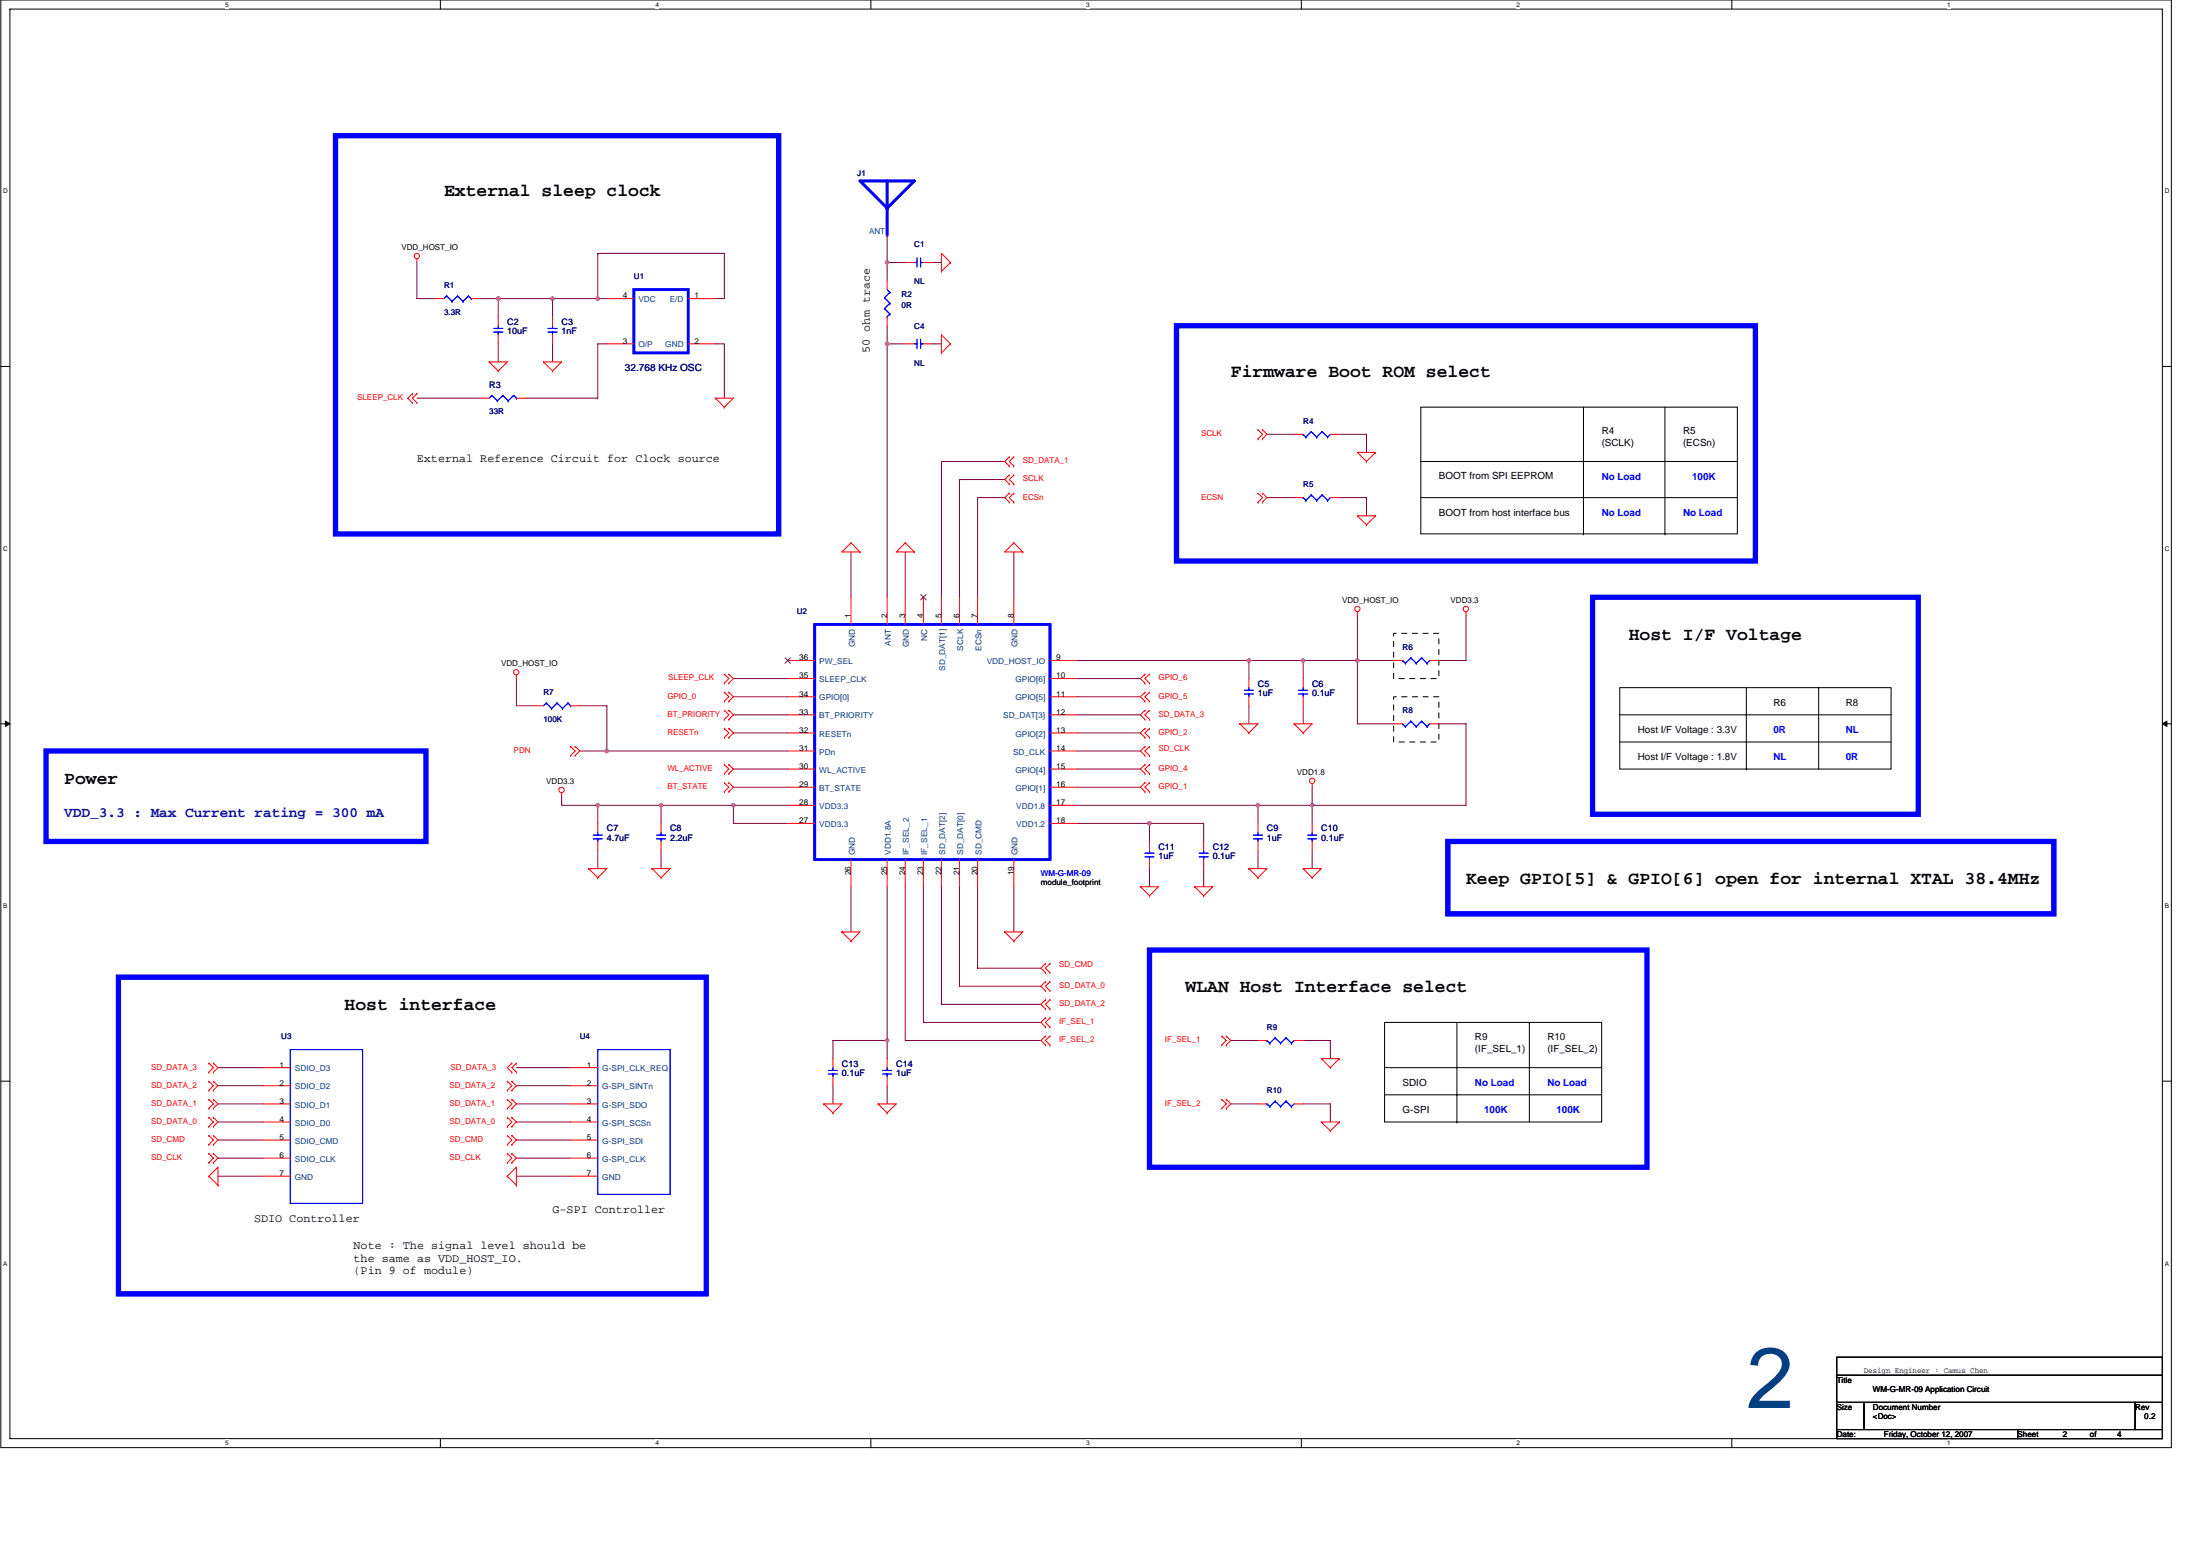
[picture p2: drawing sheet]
<svg xmlns="http://www.w3.org/2000/svg" width="420mm" height="297mm" viewBox="0 0 420 297" stroke-linecap="round" stroke-linejoin="round" font-family="sans-serif">
<path d="M.2 0h414.5v276.4h-414.5zM1.9 1.7h411.1v272.9h-411.1z" fill="none" stroke="#000" stroke-width=".19"/>
<g fill="#fff">
<path d="M43 .2h.7v1.4h-.7z"/>
<path d="M43 274.8h.7v1.4h-.7z"/>
</g>
<path d="M84.1 0v1.7M84.1 274.6v1.8" fill="none" stroke="#000" stroke-width=".19"/>
<g fill="#fff">
<path d="M125.2 .2h.7v1.4h-.7z"/>
<path d="M125.2 274.8h.7v1.4h-.7z"/>
</g>
<path d="M166.3 0v1.7M166.3 274.6v1.8" fill="none" stroke="#000" stroke-width=".19"/>
<g fill="#fff">
<path d="M207.4 .2h.7v1.4h-.7z"/>
<path d="M207.4 274.8h.7v1.4h-.7z"/>
</g>
<path d="M248.5 0v1.7M248.5 274.6v1.8" fill="none" stroke="#000" stroke-width=".19"/>
<g fill="#fff">
<path d="M289.6 .2h.7v1.4h-.7z"/>
<path d="M289.6 274.8h.7v1.4h-.7z"/>
</g>
<path d="M330.7 0v1.7M330.7 274.6v1.8" fill="none" stroke="#000" stroke-width=".19"/>
<g fill="#fff">
<path d="M371.8 .2h.7v1.4h-.7z"/>
<path d="M371.8 274.8h.7v1.4h-.7z"/>
<path d="M.6 35.8h.8v1.4h-.8z"/>
<path d="M413.4 35.8h.9v1.4h-.9z"/>
<path d="M.6 104.1h.8v1.3h-.8z"/>
<path d="M413.4 104.1h.9v1.3h-.9z"/>
</g>
<path d="M.2 70h1.7M413 70h1.7" fill="none" stroke="#000" stroke-width=".19"/>
<g fill="#fff">
<path d="M.6 172.3h.8v1.4h-.8z"/>
<path d="M413.4 172.3h.8v1.4h-.8z"/>
</g>
<path d="M.2 138.2h1.7M413 138.2h1.7" fill="none" stroke="#000" stroke-width=".19"/>
<path d="M1 137.7l.9 .5-.9 .5zM413 138.2l.8-.5v1z" fill="#000" stroke="#000" stroke-width=".19"/>
<g fill="#fff">
<path d="M.6 240.5h.8v1.4h-.8z"/>
<path d="M413.4 240.5h.8v1.4h-.8z"/>
</g>
<g fill="none" stroke="#000" stroke-width=".19">
<path d="M271.3 77.7h60.5v24.2h-60.5zM302.4 77.7v24.2M318 77.7v24.2M271.3 88.1h60.5M271.3 95h60.5M302.4 101.9h.1M318 101.9h.1M309.3 131.3h51.9v15.5h-51.9zM309.3 136.5h51.9M333.5 131.3v15.5M347.3 131.3h.1M347.3 131.3v15.5"/>
<path d="M309.3 141.6h51.9M333.5 146.8h.1M264.4 195.2h41.5v19h-41.5zM278.2 195.2v19M292.1 195.2h.1M292.1 195.2v19M.2 206.4h1.7M264.4 203.8h41.5M264.4 209h41.5M278.2 214.2h.1M413 206.4h1.7M350.8 259.1h62.2v3.5h-62.2z"/>
<path d="M350.8 267.7h5.2v5.2h-5.2zM350.8 272.9h34.5v1.7h-34.5zM350.8 262.6h62.2v5.1h-62.2zM356 267.7h51.8v5.2h-51.8zM385.3 272.9h27.7v1.7h-27.7zM407.8 267.7h5.2v5.2h-5.2z"/>
</g>
<g fill="none" stroke="#800040" stroke-width=".19">
<path d="M79.6 50.1v6.9h3.5M91.7 57h3.5M95.2 57h.1M95.2 57h19M95.2 57v3.5M105.5 57h.1M105.5 57v3.5M114.2 48.4h24.1v8.6h-1.7M114.2 48.4h.1M114.2 57h1.7M114.2 48.4v8.6M169.4 50.1v3.5"/>
<path d="M169.4 50.1h.1M169.4 44.9v5.2M169.4 50.1h3.5M178.1 50.1h1.7M79.6 76h12.1M95.2 65.6v3.5M105.5 65.6v3.5M115.9 65.6h-1.7v10.4h-13.9M136.6 65.6h1.7v10.4M169.4 65.6v48.4M169.4 62.2v3.4M169.4 65.6h.1"/>
<path d="M169.4 65.6h3.5M178.1 65.6h1.7M191.9 91.5h-8.7v22.5M191.9 88.1h-12.1v25.9M191.9 95h-5.2v19M242 82.9h5.2M242 95h5.2M255.8 82.9h5.2v3.5M255.8 95h5.2v3.5M162.5 105.4v8.6M172.9 105.4v8.6M193.6 105.4v8.6"/>
<path d="M259.2 117.5h.1M259.2 117.5v8.6M280 117.5v8.6h-5.2M98.6 129.5v5.2h3.5M110.7 134.7h5.2v8.7M140.1 129.5h10.3M140.1 139.9h10.3M140.1 136.5h10.3M140.1 133h10.3M205.7 126.1h32.8M205.7 139.9h12.1M205.7 133h12.1"/>
<path d="M205.7 129.5h12.1M205.7 136.5h12.1M238.5 126.1h.1M238.5 134.7v3.5M238.5 126.1v3.4M238.5 126.1h10.4M248.9 134.7v3.5M248.9 126.1v3.4M248.9 126.1h10.3M259.2 126.1v12.1h7M259.2 126.1h.1M259.2 126.1h7"/>
<path d="M274.8 138.2h5.2v15.5h-29.4M107.3 152v1.7h6.9v3.5M110.7 143.4h5.2M114.2 153.7h12v3.5M114.2 153.7h.1M115.9 143.4h.1M115.9 143.4h34.5M126.2 153.7h13.9v3.5h10.3M126.2 153.7h.1M140.1 153.7h.1M140.1 146.8h10.3M140.1 150.3h10.3"/>
<path d="M140.1 153.7h10.3M205.7 153.7h34.6v3.5M205.7 143.4h12.1M205.7 150.3h12.1M205.7 146.8h12.1M205.7 157.2h13.8v3.4M219.5 157.2h10.4v3.4M219.5 157.2h.1M240.3 153.7h.1M240.3 153.7h10.3M250.6 153.7h.1M250.6 150.3v3.4"/>
<path d="M250.6 153.7v3.5M114.2 162.4v3.4M126.2 162.4v3.4M162.5 169.3v8.6M169.4 169.3v29.3M172.9 169.3v29.3h25.9M176.3 169.3v25.9h22.5M179.8 169.3v22.4h19M183.2 169.3v19h15.6M186.7 169.3v15.5h12.1M193.6 169.3v8.6M219.5 165.8v3.5"/>
<path d="M229.9 165.8v3.5M240.3 162.4v3.4M250.6 162.4v3.4M169.4 198.6v3.5M169.4 198.6h-10.3v3.5M169.4 198.6h.1M235.1 198.6h5.2M248.9 198.6h5.2v3.5M41.6 214.2h8.7M41.6 217.6h8.7M41.6 203.8h8.7M41.6 210.7h8.7"/>
<path d="M41.6 207.3h8.7M98.6 210.7h10.4M98.6 214.2h10.4M98.6 207.3h10.4M98.6 203.8h10.4M98.6 217.6h10.4M159.1 207.3v3.4M169.4 207.3v3.4M235.1 210.7h5.2M248.9 210.7h5.2v3.5M41.6 221.1h8.7M41.6 224.5h8.7"/>
<path d="M98.6 224.5h10.4M98.6 221.1h10.4"/>
</g>
<g fill="#f0f" stroke="#f0f" stroke-width=".19">
<circle cx="248.9" cy="126.1" r=".34"/>
<circle cx="238.5" cy="126.1" r=".34"/>
<circle cx="114.1" cy="153.7" r=".34"/>
<circle cx="219.5" cy="157.2" r=".33"/>
<circle cx="115.9" cy="143.4" r=".34"/>
<circle cx="140.1" cy="153.7" r=".34"/>
<circle cx="126.2" cy="153.7" r=".34"/>
<circle cx="105.5" cy="57" r=".34"/>
<circle cx="95.2" cy="57" r=".34"/>
<circle cx="250.6" cy="153.7" r=".34"/>
<circle cx="114.1" cy="57" r=".34"/>
<circle cx="240.2" cy="153.7" r=".34"/>
<circle cx="169.4" cy="198.6" r=".34"/>
<circle cx="169.4" cy="50.1" r=".34"/>
<circle cx="169.4" cy="65.6" r=".34"/>
<circle cx="259.2" cy="126.1" r=".34"/>
</g>
<g fill="none" stroke="#f00" stroke-width=".19">
<path d="M79.6 49.4v.7M83.1 57h1.7M90 57h1.7M115.9 57h5.2M131.4 57h5.2M169.4 44.9h.1M169.4 53.6v1.7M172.9 50.1h1.7M176.3 50.1h1.8M179.8 51.8h.1M181.5 50.1l-1.7-1.7v3.4M181.5 50.1h.1"/>
<path d="M181.5 50.1l-1.7 1.7M78.7 76.9h.1M78.7 75.1h.1M78.7 75.1l-.8 .9 .8 .9M79.6 76.9h.1M79.6 75.1h.1M79.6 75.1l-.9 .9 .9 .9M91.7 76h1.7M93.4 69.1h3.5l-1.7 1.7M93.4 69.1h.1M93.4 69.1l1.8 1.7M95.2 70.8h.1"/>
<path d="M95.2 60.5v1.7M95.2 63.9v1.7M98.6 76h1.7M103.8 69.1h3.5l-1.8 1.7M103.8 69.1h.1M103.8 69.1l1.7 1.7M105.5 70.8h.1M105.5 60.5v1.7M105.5 63.9v1.7M115.9 65.6h5.2M131.4 65.6h5.2M136.6 76h3.5l-1.8 1.7"/>
<path d="M136.6 76h.1M136.6 76l1.7 1.7M138.3 77.7h.1M169.4 60.5v1.7M172.9 65.6h1.7M176.3 65.6h1.8M179.8 67.4h.1M181.5 65.6l-1.7-1.7v3.5M181.5 65.6h.1M181.5 65.6l-1.7 1.8M192.8 90.7h.1M192.8 92.4h.1"/>
<path d="M192.8 94.1h.1M192.8 95.9h.1M192.8 87.2h.1M192.8 89h.1M192.8 87.2l-.9 .9 .9 .9M192.8 90.7l-.9 .8 .9 .9M192.8 94.1l-.9 .9 .9 .9M193.6 92.4h.1M193.6 90.7h.1M193.6 95.9h.1M193.6 94.1h.1M193.6 89h.1"/>
<path d="M193.6 87.2h.1M193.6 90.7l-.8 .8 .8 .9M193.6 94.1l-.8 .9 .8 .9M193.6 87.2l-.8 .9 .8 .9M240.3 83.8h.1M240.3 82h.1M240.3 95.9h.1M240.3 94.1h.1M240.3 82l.8 .9-.8 .9M240.3 94.1l.8 .9-.8 .9M241.1 82h.1M241.1 83.8h.1"/>
<path d="M241.1 94.1h.1M241.1 95.9h.1M241.1 82l.9 .9-.9 .9M241.1 94.1l.9 .9-.9 .9M247.2 82.9h1.7M247.2 95h1.7M254.1 82.9h1.7M254.1 95h1.7M261 88.1h.1M262.7 86.4h-3.5l1.8 1.7M262.7 86.4h.1M262.7 98.5h-3.5l1.8 1.7"/>
<path d="M262.7 98.5h.1M262.7 86.4l-1.7 1.7M262.7 98.5l-1.7 1.7M162.5 103.6l-1.7 1.8h3.4M162.5 103.6h.1M162.5 103.6l1.7 1.8M162.5 114v5.2M164.2 105.4h.1M169.4 114v5.2M172.9 103.6l-1.7 1.8h3.4M172.9 103.6h.1M172.9 103.6l1.7 1.8"/>
<path d="M172.9 114v5.2M174.6 105.4h.1M176.3 114v5.2M179.8 114v5.2M183.2 114v5.2M186.7 114v5.2M193.6 103.6l-1.7 1.8h3.4M193.6 103.6h.1M193.6 103.6l1.7 1.8M193.6 114v5.2M195.3 105.4h.1M259.2 116.8v.7"/>
<path d="M261 100.2h.1M280 116.8v.7M98.6 128.9v.6M102.1 134.7h1.7M109 134.7h1.7M138.3 128.7h.1M138.3 130.4h.1M138.3 139h.1M138.3 137.3h.1M138.3 135.6h.1M138.3 133.9h.1M138.3 132.1h.1"/>
<path d="M138.3 128.7l.9 .8-.9 .9M138.3 139l.9 .9-.9 .9M138.3 135.6l.9 .9-.9 .8M138.3 132.1l.9 .9-.9 .9M139.2 130.4h.1M139.2 128.7h.1M139.2 139h.1M139.2 135.6h.1M139.2 137.3h.1M139.2 132.1h.1M139.2 133.9h.1M139.2 128.7l.9 .8-.9 .9"/>
<path d="M139.2 139l.9 .9-.9 .9M139.2 135.6l.9 .9-.9 .8M139.2 132.1l.9 .9-.9 .9M150.4 126.1h5.2M150.4 129.5h5.2M150.4 133h5.2M150.4 136.5h5.2M150.4 139.9h5.2M200.5 126.1h5.2M200.5 129.5h5.2M200.5 133h5.2M200.5 136.5h5.2"/>
<path d="M200.5 139.9h5.2M218.7 139h.1M218.7 132.1h.1M218.7 133.9h.1M218.7 128.7h.1M218.7 130.4h.1M218.7 135.6h.1M218.7 137.3h.1M218.7 139l-.9 .9 .9 .9M218.7 132.1l-.9 .9 .9 .9M218.7 128.7l-.9 .8 .9 .9M218.7 135.6l-.9 .9 .9 .8"/>
<path d="M219.5 139h.1M219.5 133.9h.1M219.5 132.1h.1M219.5 130.4h.1M219.5 128.7h.1M219.5 137.3h.1M219.5 135.6h.1M219.5 139l-.8 .9 .8 .9M219.5 132.1l-.8 .9 .8 .9M219.5 128.7l-.8 .8 .8 .9M219.5 135.6l-.8 .9 .8 .8M236.8 138.2h3.5l-1.8 1.7"/>
<path d="M236.8 138.2h.1M236.8 138.2l1.7 1.7M238.5 139.9h.1M238.5 129.5v1.8M238.5 133v1.7M247.2 138.2h3.4l-1.7 1.7M247.2 138.2h.1M247.2 138.2l1.7 1.7M248.9 139.9h.1M248.9 129.5v1.8M248.9 133v1.7M266.2 126.1h1.7"/>
<path d="M266.2 138.2h1.7M273.1 126.1h1.7M273.1 138.2h1.7M107.3 151.3v.7M109 144.2h.1M109 142.5h.1M109 142.5l.8 .9-.8 .8M109.8 142.5h.1M109.8 144.2h.1M109.8 142.5l.9 .9-.9 .8M114.2 157.2v1.7M126.2 157.2v1.7"/>
<path d="M138.3 140.8h.1M138.3 147.7h.1M138.3 146h.1M138.3 151.1h.1M138.3 149.4h.1M138.3 146l.9 .8-.9 .9M138.3 149.4l.9 .9-.9 .8M139.2 140.8h.1M139.2 146h.1M139.2 147.7h.1M139.2 149.4h.1M139.2 151.1h.1"/>
<path d="M139.2 146l.9 .8-.9 .9M139.2 149.4l.9 .9-.9 .8M150.4 143.4h5.2M150.4 146.8h5.2M150.4 150.3h5.2M150.4 153.7h5.2M150.4 157.2h5.2M200.5 143.4h5.2M200.5 146.8h5.2M200.5 150.3h5.2M200.5 153.7h5.2M200.5 157.2h5.2"/>
<path d="M218.7 140.8h.1M218.7 142.5h.1M218.7 144.2h.1M218.7 149.4h.1M218.7 151.1h.1M218.7 146h.1M218.7 147.7h.1M218.7 142.5l-.9 .9 .9 .8M218.7 149.4l-.9 .9 .9 .8M218.7 146l-.9 .8 .9 .9M219.5 140.8h.1M219.5 144.2h.1"/>
<path d="M219.5 142.5h.1M219.5 151.1h.1M219.5 149.4h.1M219.5 147.7h.1M219.5 146h.1M219.5 142.5l-.8 .9 .8 .8M219.5 149.4l-.8 .9 .8 .8M219.5 146l-.8 .8 .8 .9M240.3 157.2v1.7M250.6 149.6v.7M250.6 157.2v1.7M112.4 165.8h3.5l-1.7 1.8"/>
<path d="M112.4 165.8h.1M112.4 165.8l1.8 1.8M114.2 167.6h.1M114.2 160.6v1.8M124.5 165.8h3.5l-1.8 1.8M124.5 165.8h.1M124.5 165.8l1.7 1.8M126.2 167.6h.1M126.2 160.6v1.8M160.8 177.9h3.4l-1.7 1.7M160.8 177.9h.1M160.8 177.9l1.7 1.7"/>
<path d="M162.5 179.6h.1M162.5 164.1v5.2M169.4 164.1v5.2M172.9 164.1v5.2M176.3 164.1v5.2M179.8 164.1v5.2M183.2 164.1v5.2M186.7 164.1v5.2M191.9 177.9h3.4l-1.7 1.7M191.9 177.9h.1M191.9 177.9l1.7 1.7M193.6 179.6h.1"/>
<path d="M193.6 164.1v5.2M217.8 169.3h3.4l-1.7 1.7M217.8 169.3h.1M217.8 169.3l1.7 1.7M219.5 171h.1M219.5 160.6v1.8M219.5 164.1v1.7M228.2 169.3h3.4l-1.7 1.7M228.2 169.3h.1M228.2 169.3l1.7 1.7M229.9 171h.1M229.9 160.6v1.8"/>
<path d="M229.9 164.1v1.7M238.5 165.8h3.5l-1.7 1.8M238.5 165.8h.1M238.5 165.8l1.8 1.8M240.3 167.6h.1M240.3 160.6v1.8M248.9 165.8h3.4l-1.7 1.8M248.9 165.8h.1M248.9 165.8l1.7 1.8M250.6 167.6h.1M250.6 160.6v1.8M199.7 184h.1"/>
<path d="M199.7 185.7h.1M199.7 187.4h.1M199.7 189.1h.1M199.7 190.9h.1M199.7 192.6h.1M199.7 194.3h.1M199.7 196h.1M199.7 197.8h.1M199.7 199.5h.1M199.7 184l-.9 .8 .9 .9M199.7 187.4l-.9 .9 .9 .8M199.7 190.9l-.9 .8 .9 .9"/>
<path d="M199.7 194.3l-.9 .9 .9 .8M199.7 197.8l-.9 .8 .9 .9M200.5 185.7h.1M200.5 184h.1M200.5 189.1h.1M200.5 187.4h.1M200.5 192.6h.1M200.5 190.9h.1M200.5 196h.1M200.5 194.3h.1M200.5 199.5h.1M200.5 197.8h.1"/>
<path d="M200.5 184l-.8 .8 .8 .9M200.5 187.4l-.8 .9 .8 .8M200.5 190.9l-.8 .8 .8 .9M200.5 194.3l-.8 .9 .8 .8M200.5 197.8l-.8 .8 .8 .9M233.3 199.5h.1M233.3 197.8h.1M233.3 197.8l.9 .8-.9 .9M234.2 197.8h.1M234.2 199.5h.1M234.2 197.8l.9 .8-.9 .9M240.3 198.6h1.7"/>
<path d="M247.2 198.6h1.7M39.9 202.9h.1M39.9 204.7h.1M39.9 206.4h.1M39.9 208.1h.1M39.9 209.9h.1M39.9 211.6h.1M39.9 213.3h.1M39.9 215.1h.1M39.9 216.8h.1M39.9 218.5h.1M39.9 202.9l.9 .9-.9 .9"/>
<path d="M39.9 206.4l.9 .9-.9 .8M39.9 209.9l.9 .8-.9 .9M39.9 213.3l.9 .9-.9 .9M39.9 216.8l.9 .8-.9 .9M40.8 204.7h.1M40.8 202.9h.1M40.8 208.1h.1M40.8 206.4h.1M40.8 211.6h.1M40.8 209.9h.1M40.8 215.1h.1M40.8 213.3h.1"/>
<path d="M40.8 218.5h.1M40.8 216.8h.1M40.8 202.9l.8 .9-.8 .9M40.8 206.4l.8 .9-.8 .8M40.8 209.9l.8 .8-.8 .9M40.8 213.3l.8 .9-.8 .9M40.8 216.8l.8 .8-.8 .9M50.3 210.7h5.1M50.3 207.3h5.1M50.3 214.2h5.1M50.3 217.6h5.1M50.3 203.8h5.1"/>
<path d="M96.9 206.4h.1M96.9 208.1h.1M96.9 209.9h.1M96.9 211.6h.1M96.9 216.8h.1M96.9 218.5h.1M96.9 213.3h.1M96.9 215.1h.1M96.9 206.4l.9 .9-.9 .8M96.9 209.9l.9 .8-.9 .9M96.9 216.8l.9 .8-.9 .9M96.9 213.3l.9 .9-.9 .9"/>
<path d="M97.8 208.1h.1M97.8 206.4h.1M97.8 211.6h.1M97.8 209.9h.1M97.8 218.5h.1M97.8 216.8h.1M97.8 215.1h.1M97.8 213.3h.1M97.8 202.9h.1M97.8 204.7h.1M97.8 206.4l.8 .9-.8 .8M97.8 209.9l.8 .8-.8 .9"/>
<path d="M97.8 216.8l.8 .8-.8 .9M97.8 213.3l.8 .9-.8 .9M97.8 202.9l-.9 .9 .9 .9M98.6 202.9h.1M98.6 204.7h.1M98.6 202.9l-.8 .9 .8 .9M109 210.7h5.2M109 207.3h5.2M109 214.2h5.2M109 217.6h5.2M109 203.8h5.2M157.3 210.7h3.5l-1.7 1.7"/>
<path d="M157.3 210.7h.1M157.3 210.7l1.8 1.7M159.1 212.4h.1M159.1 202.1v1.7M159.1 205.5v1.8M167.7 210.7h3.5l-1.8 1.7M167.7 210.7h.1M167.7 210.7l1.7 1.7M169.4 212.4h.1M169.4 202.1v1.7M169.4 205.5v1.8M233.3 211.6h.1"/>
<path d="M233.3 209.9h.1M233.3 209.9l.9 .8-.9 .9M234.2 209.9h.1M234.2 211.6h.1M234.2 209.9l.9 .8-.9 .9M240.3 210.7h1.7M247.2 210.7h1.7M254.1 203.8h.1M254.1 215.9h.1M255.8 202.1h-3.5l1.8 1.7M255.8 202.1h.1M255.8 214.2h-3.5l1.8 1.7"/>
<path d="M255.8 214.2h.1M255.8 202.1l-1.7 1.7M255.8 214.2l-1.7 1.7M39.9 224.5l1.7-1.7v3.5M39.9 224.5h.1M39.9 220.2h.1M39.9 222h.1M39.9 224.5l1.7 1.8M39.9 220.2l.9 .9-.9 .9M40.8 222h.1M40.8 220.2h.1M40.8 220.2l.8 .9-.8 .9"/>
<path d="M41.6 226.3h.1M50.3 221.1h5.1M50.3 224.5h5.1M96.9 224.5l1.7-1.7v3.5M96.9 224.5h.1M96.9 220.2h.1M96.9 222h.1M96.9 224.5l1.7 1.8M96.9 220.2l.9 .9-.9 .9M97.8 222h.1M97.8 220.2h.1M97.8 220.2l.8 .9-.8 .9"/>
<path d="M98.6 226.3h.1M109 221.1h5.2M109 224.5h5.2"/>
<circle cx="79.6" cy="48.9" r=".51"/>
<circle cx="259.2" cy="116.2" r=".51"/>
<circle cx="280" cy="116.2" r=".51"/>
<circle cx="98.6" cy="128.3" r=".51"/>
<circle cx="107.2" cy="150.8" r=".51"/>
<circle cx="250.6" cy="149.1" r=".51"/>
</g>
<path d="M64.1 25.9h84.6v76h-84.6zM224.7 62.2h110.5v44.9h-110.5zM304.2 114h62.1v41.4h-62.1zM8.8 143.4h72.6v17.2h-72.6zM276.5 160.6h115.7v13.9h-115.7zM22.6 186.5h112.3v60.5h-112.3zM219.5 181.4h95v41.4h-95z" fill="none" stroke="#00f" stroke-width="1"/>
<path d="M266.2 120.9h8.6v8.6h-8.6zM266.2 133h8.6v8.6h-8.6z" fill="none" stroke="#000" stroke-width=".19" stroke-dasharray="1 1 1 1 1 1 1 1"/>
<g fill="none" stroke="#00f" stroke-width=".19">
<path d="M85.3 56.5h.1M85.3 56.5l-.5 .5M85.3 56.5l1 1M86.3 57.5h.1M87.4 56.5h.1M87.4 56.5l-1.1 1M87.4 56.5l1 1M88.4 57.5h.1M89.5 56.5h.1M89.5 56.5l-1.1 1M89.5 56.5l.5 .5M90 57h.1"/>
<path d="M168.9 56.8h.1M168.9 58.9h.1M168.9 56.8l1.1 1.1M168.9 58.9l1.1 1M169.4 55.3l.6 .5M170 55.8h.1M170 57.9h.1M170 59.9h.1M170 55.8l-1.1 1M170 57.9l-1.1 1M170 59.9l-.6 .6M174.6 50.1h.5"/>
<path d="M175.1 49.2v1.8M175.8 49.2v1.8M175.8 50.1h.1M175.8 50.1h.5M93.9 75.5h.1M93.9 75.5l-.5 .5M93.9 75.5l1.1 1M94.3 63.4h1.7M94.3 62.7h1.7M95 76.5h.1M95.2 62.2v.5M95.2 63.4h.1"/>
<path d="M95.2 63.4v.5M96 75.5h.1M96 75.5l-1 1M96 75.5l1.1 1M97.1 76.5h.1M98.1 75.5h.1M98.1 75.5l-1 1M98.1 75.5l.5 .5M98.6 76h.1M104.7 63.4h1.7M104.7 62.7h1.7M105.5 62.2v.5"/>
<path d="M105.5 63.4h.1M105.5 63.4v.5M169.4 60.5h.1M174.6 65.6h.5M175.1 64.8v1.7M175.8 64.8v1.7M175.8 65.6h.1M175.8 65.6h.5M248.9 82.9h.1M248.9 95h.1M248.9 82.9l.5 .5M248.9 95l.5 .5"/>
<path d="M249.4 83.4h.1M249.4 95.5h.1M250.4 82.4h.1M250.4 94.5h.1M250.4 82.4l1.1 1M250.4 82.4l-1 1M250.4 94.5l1.1 1M250.4 94.5l-1 1M251.5 83.4h.1M251.5 95.5h.1M252.5 82.4h.1M252.5 94.5h.1"/>
<path d="M252.5 82.4l1 1M252.5 82.4l-1 1M252.5 94.5l1 1M252.5 94.5l-1 1M253.5 83.4h.1M253.5 95.5h.1M254.1 82.9l-.6 .5M254.1 95l-.6 .5M104.3 134.2h.1M104.3 134.2l-.5 .5M104.3 134.2l1.1 1.1M105.4 135.3h.1"/>
<path d="M106.4 134.2h.1M106.4 134.2l-1 1.1M106.4 134.2l1 1.1M107.4 135.3h.1M108.5 134.2h.1M108.5 134.2l-1.1 1.1M108.5 134.2l.5 .5M109 134.7h.1M237.6 132.5h1.8M237.6 131.8h1.8M238.5 131.3v.5M238.5 132.5h.1"/>
<path d="M238.5 132.5v.5M248 132.5h1.8M248 131.8h1.8M248.9 131.3v.5M248.9 132.5h.1M248.9 132.5v.5M267.9 126.1h.1M267.9 138.2h.1M267.9 126.1l.5 .5M267.9 138.2l.5 .5M268.4 126.6h.1M268.4 138.7h.1"/>
<path d="M269.4 125.6h.1M269.4 137.7h.1M269.4 125.6l1.1 1M269.4 125.6l-1 1M269.4 137.7l1.1 1M269.4 137.7l-1 1M270.5 126.6h.1M270.5 138.7h.1M271.5 125.6h.1M271.5 137.7h.1M271.5 125.6l1.1 1M271.5 125.6l-1 1"/>
<path d="M271.5 137.7l1.1 1M271.5 137.7l-1 1M272.6 126.6h.1M272.6 138.7h.1M273.1 126.1l-.5 .5M273.1 138.2l-.5 .5M113.3 159.4h1.7M114.2 158.9v.5M125.4 159.4h1.7M126.2 158.9v.5M239.4 159.4h1.7M240.3 158.9v.5"/>
<path d="M249.8 159.4h1.7M250.6 158.9v.5M113.3 160.1h1.7M114.2 160.1h.1M114.2 160.1v.5M125.4 160.1h1.7M126.2 160.1h.1M126.2 160.1v.5M218.7 163.6h1.7M218.7 162.9h1.7M219.5 162.4v.5M219.5 163.6h.1"/>
<path d="M219.5 163.6v.5M229 163.6h1.7M229 162.9h1.7M229.9 162.4v.5M229.9 163.6h.1M229.9 163.6v.5M239.4 160.1h1.7M240.3 160.1h.1M240.3 160.1v.5M249.8 160.1h1.7M250.6 160.1h.1M250.6 160.1v.5"/>
<path d="M242 198.6h.1M242 198.6l.5 .6M242.5 199.2h.1M243.5 198.1h.1M243.5 198.1l1.1 1.1M243.5 198.1l-1 1.1M244.6 199.2h.1M245.6 198.1h.1M245.6 198.1l1 1.1M245.6 198.1l-1 1.1M246.6 199.2h.1M247.2 198.6l-.6 .6"/>
<path d="M55.4 200.4h13.8v29.3h-13.8zM114.2 200.4h13.8v27.6h-13.8zM158.2 205h1.7M158.2 204.3h1.7M159.1 203.8v.5M159.1 205h.1M159.1 205v.5M168.6 205h1.7M168.6 204.3h1.7M169.4 203.8v.5M169.4 205h.1M169.4 205v.5"/>
<path d="M242 210.7h.1M242 210.7l.5 .5M242.5 211.2h.1M243.5 210.2h.1M243.5 210.2l1.1 1M243.5 210.2l-1 1M244.6 211.2h.1M245.6 210.2h.1M245.6 210.2l1 1M245.6 210.2l-1 1M246.6 211.2h.1M247.2 210.7l-.6 .5"/>
</g>
<path d="M164.2 34.5h10.4l-5.2 5.2zM169.4 34.5v10.4M169.4 39.7h.1M121.1 55.3h10.3v12.1h-10.3zM155.6 119.2h44.9v44.9h-44.9z" fill="none" stroke="#00f" stroke-width=".51"/>
<path d="M175.8 113.5l1.1 1M176.9 113.5l-1.1 1M149.9 125.6l1.1 1M150.9 125.6l-1 1" fill="none" stroke="#804000" stroke-width=".19"/>
<text font-size="16.4" fill="#004080" x="333.5" y="268.8">2</text>
<g font-size="3.5">
<text x="84.8" y="37.4">External sleep clock</text>
<text x="235.1" y="72">Firmware Boot ROM select</text>
<text x="311.1" y="122.1">Host I/F Voltage</text>
<text x="12.3" y="149.7">Power</text>
<text x="280" y="168.7">Keep GPIO[5] &amp; GPIO[6] open for internal XTAL 38.4MHz</text>
<text x="226.4" y="189.4">WLAN Host Interface select</text>
<text x="65.8" y="192.9">Host interface</text>
</g>
<text font-size="2.8" fill="#0000a0" x="12.3" y="156">VDD_3.3 : Max Current rating = 300 mA</text>
<g font-size="2.2">
<text x="166.1" y="67.4" transform="rotate(-90 166.1 67.4)">50 ohm trace</text>
<text x="79.6" y="88.2">External Reference Circuit for Clock source</text>
<text x="48.5" y="233.3">SDIO Controller</text>
<text x="105.5" y="231.5">G-SPI Controller</text>
<text x="67.5" y="238.4">Note : The signal level should be</text>
<text x="67.5" y="240.9">the same as VDD_HOST_IO.</text>
<text x="67.5" y="243.3">(Pin 9 of module)</text>
</g>
<text font-size="1.9" fill="#000080" x="119.3" y="70.8">32.768 KHz OSC</text>
<g font-size="1.9">
<text x="305.9" y="82.9">R4</text>
<text x="321.4" y="82.9">R5</text>
<text x="305.9" y="85.1">(SCLK)</text>
<text x="321.4" y="85.1">(ECSn)</text>
<text x="274.8" y="91.5">BOOT from SPI EEPROM</text>
<text x="274.8" y="98.4">BOOT from host interface bus</text>
<text x="338.7" y="134.7">R6</text>
<text x="352.5" y="134.7">R8</text>
<text x="312.8" y="139.9">Host I/F Voltage : 3.3V</text>
<text x="312.8" y="145.1">Host I/F Voltage : 1.8V</text>
<text x="281.7" y="198.6">R9</text>
<text x="281.7" y="200.8">(IF_SEL_1)</text>
<text x="295.5" y="198.6">R10</text>
<text x="295.5" y="200.8">(IF_SEL_2)</text>
<text x="267.9" y="207.2">SDIO</text>
<text x="267.9" y="212.4">G-SPI</text>
</g>
<g font-size="1.9" fill="#00f">
<text x="305.9" y="91.6">No Load</text>
<text x="323.2" y="91.6">100K</text>
<text x="305.9" y="98.5">No Load</text>
<text x="321.4" y="98.5">No Load</text>
<text x="338.7" y="139.9">0R</text>
<text x="352.5" y="139.9">NL</text>
<text x="338.7" y="145.1">NL</text>
<text x="352.5" y="145.1">0R</text>
<text x="281.7" y="207.3">No Load</text>
<text x="295.5" y="207.3">No Load</text>
<text x="283.4" y="212.5">100K</text>
<text x="297.3" y="212.5">100K</text>
</g>
<g font-size="1.7" fill="#000080">
<text x="96.9" y="62">C2</text>
<text x="96.9" y="63.7">10uF</text>
<text x="107.3" y="62">C3</text>
<text x="107.3" y="63.7">1nF</text>
<text x="93.4" y="74.1">R3</text>
<text x="240.3" y="131.1">C5</text>
<text x="250.6" y="131.1">C6</text>
<text x="240.3" y="132.8">1uF</text>
<text x="250.6" y="132.8">0.1uF</text>
<text x="115.9" y="158.7">C7</text>
<text x="115.9" y="160.5">4.7uF</text>
<text x="128" y="158.7">C8</text>
<text x="128" y="160.5">2.2uF</text>
<text x="242" y="158.7">C9</text>
<text x="242" y="160.5">1uF</text>
<text x="252.3" y="158.7">C10</text>
<text x="252.3" y="160.5">0.1uF</text>
<text x="221.2" y="162.2">C11</text>
<text x="221.2" y="163.9">1uF</text>
<text x="231.6" y="162.2">C12</text>
<text x="231.6" y="163.9">0.1uF</text>
<text x="160.8" y="203.6">C13</text>
<text x="171.2" y="203.6">C14</text>
<text x="160.8" y="205.4">0.1uF</text>
<text x="171.2" y="205.4">1uF</text>
</g>
<g font-size="1.5" fill="#000080">
<text x="163.7" y="33.5">J1</text>
<text x="174.6" y="47.2">C1</text>
<text x="121.1" y="53.2">U1</text>
<text x="84.8" y="54.9">R1</text>
<text x="172.2" y="56.7">R2</text>
<text x="172.2" y="58.8">0R</text>
<text x="174.6" y="54.3">NL</text>
<text x="84.8" y="60.1">3.3R</text>
<text x="174.6" y="62.7">C4</text>
<text x="174.6" y="69.8">NL</text>
<text x="93.4" y="79.1">33R</text>
<text x="248.9" y="80.9">R4</text>
<text x="248.9" y="92.9">R5</text>
<text x="152.2" y="117.1">U2</text>
<text x="267.9" y="124">R6</text>
<text x="103.8" y="132.7">R7</text>
<text x="103.8" y="137.9">100K</text>
<text x="267.9" y="136.1">R8</text>
<text x="242" y="196.6">R9</text>
<text x="53.7" y="198.3">U3</text>
<text x="110.7" y="198.3">U4</text>
<text x="242" y="208.7">R10</text>
</g>
<g font-size="1.5">
<text x="76.7" y="47.7">VDD_HOST_IO</text>
<text x="119" y="57">4</text>
<text x="132.6" y="57">1</text>
<text x="119" y="65.6">3</text>
<text x="132.6" y="65.6">2</text>
<text x="162.5" y="118" transform="rotate(-90 162.5 118)">1</text>
<text x="169.4" y="118" transform="rotate(-90 169.4 118)">2</text>
<text x="172.9" y="118" transform="rotate(-90 172.9 118)">3</text>
<text x="176.3" y="118" transform="rotate(-90 176.3 118)">4</text>
<text x="179.8" y="118" transform="rotate(-90 179.8 118)">5</text>
<text x="183.2" y="118" transform="rotate(-90 183.2 118)">6</text>
<text x="186.7" y="118" transform="rotate(-90 186.7 118)">7</text>
<text x="193.6" y="118" transform="rotate(-90 193.6 118)">8</text>
<text x="256.3" y="115.1">VDD_HOST_IO</text>
<text x="277" y="115.1">VDD3.3</text>
<text x="95.7" y="127.1">VDD_HOST_IO</text>
<text x="152.6" y="129.5">35</text>
<text x="152.6" y="126.1">36</text>
<text x="201.7" y="129.5">10</text>
<text x="201.7" y="126.1">9</text>
<text x="152.6" y="136.4">33</text>
<text x="152.6" y="133">34</text>
<text x="201.7" y="133">11</text>
<text x="201.7" y="136.4">12</text>
<text x="152.6" y="143.3">31</text>
<text x="152.6" y="139.9">32</text>
<text x="201.7" y="139.9">13</text>
<text x="201.7" y="143.3">14</text>
<text x="104.3" y="149.6">VDD3.3</text>
<text x="152.6" y="146.8">30</text>
<text x="201.7" y="146.8">15</text>
<text x="247.7" y="147.9">VDD1.8</text>
<text x="152.6" y="153.7">28</text>
<text x="152.6" y="150.3">29</text>
<text x="201.7" y="153.7">17</text>
<text x="201.7" y="150.3">16</text>
<text x="152.6" y="157.2">27</text>
<text x="201.7" y="157.2">18</text>
<text x="162.5" y="167.1" transform="rotate(-90 162.5 167.1)">26</text>
<text x="169.4" y="167.1" transform="rotate(-90 169.4 167.1)">25</text>
<text x="172.9" y="167.1" transform="rotate(-90 172.9 167.1)">24</text>
<text x="176.3" y="167.1" transform="rotate(-90 176.3 167.1)">23</text>
<text x="179.8" y="167.1" transform="rotate(-90 179.8 167.1)">22</text>
<text x="183.2" y="167.1" transform="rotate(-90 183.2 167.1)">21</text>
<text x="186.7" y="167.1" transform="rotate(-90 186.7 167.1)">20</text>
<text x="193.6" y="167.1" transform="rotate(-90 193.6 167.1)">19</text>
<text x="198.8" y="169">module_footprint</text>
<text x="53.3" y="203.8">1</text>
<text x="112.1" y="203.8">1</text>
<text x="53.3" y="207.2">2</text>
<text x="112.1" y="207.2">2</text>
<text x="53.3" y="210.7">3</text>
<text x="53.3" y="214.2">4</text>
<text x="112.1" y="210.7">3</text>
<text x="112.1" y="214.2">4</text>
<text x="53.3" y="217.6">5</text>
<text x="53.3" y="221.1">6</text>
<text x="112.1" y="217.6">5</text>
<text x="112.1" y="221.1">6</text>
<text x="53.3" y="224.5">7</text>
<text x="112.1" y="224.5">7</text>
<text x="350.8" y="263.9">Title</text>
<text x="356" y="262">Design Engineer : Camus Chen</text>
<text x="350.8" y="269.1">Size</text>
<text x="357.7" y="269.1">Document Number</text>
<text x="357.7" y="265.7">WM-G-MR-09 Application Circuit</text>
<text x="407.8" y="269.1">Rev</text>
<text x="350.8" y="274.3">Date:</text>
<text x="357.7" y="270.8">&lt;Doc&gt;</text>
<text x="359.8" y="274.3">Friday, October 12, 2007</text>
<text x="385.3" y="274.3">Sheet</text>
<text x="394" y="274.3">2</text>
<text x="399.1" y="274.3">of</text>
<text x="404.3" y="274.3">4</text>
<text x="409.5" y="270.8">0.2</text>
</g>
<g font-size="1.5" fill="#004080">
<text x="166" y="44.6">ANT</text>
<text x="121.9" y="57.7">VDC</text>
<text x="127.9" y="57.7">E/D</text>
<text x="121.9" y="66.3">O/P</text>
<text x="127.1" y="66.3">GND</text>
<text x="163.2" y="123.6" transform="rotate(-90 163.2 123.6)">GND</text>
<text x="170.1" y="123.2" transform="rotate(-90 170.1 123.2)">ANT</text>
<text x="173.6" y="123.6" transform="rotate(-90 173.6 123.6)">GND</text>
<text x="177.1" y="122.3" transform="rotate(-90 177.1 122.3)">NC</text>
<text x="184" y="124.2" transform="rotate(-90 184 124.2)">SCLK</text>
<text x="187.4" y="124.2" transform="rotate(-90 187.4 124.2)">ECSn</text>
<text x="194.3" y="123.6" transform="rotate(-90 194.3 123.6)">GND</text>
<text x="156.5" y="130.2">SLEEP_CLK</text>
<text x="156.5" y="126.8">PW_SEL</text>
<text x="180.5" y="128.1" transform="rotate(-90 180.5 128.1)">SD_DAT[1]</text>
<text x="188.5" y="126.8">VDD_HOST_IO</text>
<text x="193.9" y="130.2">GPIO[6]</text>
<text x="156.5" y="137.2">BT_PRIORITY</text>
<text x="156.5" y="133.7">GPIO[0]</text>
<text x="191.6" y="137.2">SD_DAT[3]</text>
<text x="193.9" y="133.7">GPIO[5]</text>
<text x="156.5" y="140.6">RESETn</text>
<text x="193.9" y="140.6">GPIO[2]</text>
<text x="156.5" y="147.5">WL_ACTIVE</text>
<text x="156.5" y="144.1">PDn</text>
<text x="193.5" y="144.1">SD_CLK</text>
<text x="193.9" y="147.5">GPIO[4]</text>
<text x="156.5" y="154.4">VDD3.3</text>
<text x="156.5" y="151">BT_STATE</text>
<text x="193.9" y="151">GPIO[1]</text>
<text x="194.1" y="154.4">VDD1.8</text>
<text x="156.5" y="157.9">VDD3.3</text>
<text x="194.1" y="157.9">VDD1.2</text>
<text x="163.2" y="163.2" transform="rotate(-90 163.2 163.2)">GND</text>
<text x="170.1" y="163.2" transform="rotate(-90 170.1 163.2)">VDD1.8A</text>
<text x="173.6" y="163.2" transform="rotate(-90 173.6 163.2)">IF_SEL_2</text>
<text x="177.1" y="163.2" transform="rotate(-90 177.1 163.2)">IF_SEL_1</text>
<text x="180.5" y="163.2" transform="rotate(-90 180.5 163.2)">SD_DAT[2]</text>
<text x="184" y="163.2" transform="rotate(-90 184 163.2)">SD_DAT[0]</text>
<text x="187.4" y="163.2" transform="rotate(-90 187.4 163.2)">SD_CMD</text>
<text x="194.3" y="163.2" transform="rotate(-90 194.3 163.2)">GND</text>
<text x="56.3" y="208">SDIO_D2</text>
<text x="56.3" y="204.5">SDIO_D3</text>
<text x="115" y="208">G-SPI_SINTn</text>
<text x="115" y="204.5">G-SPI_CLK_REQ</text>
<text x="56.3" y="211.4">SDIO_D1</text>
<text x="56.3" y="214.9">SDIO_D0</text>
<text x="115" y="211.4">G-SPI_SDO</text>
<text x="115" y="214.9">G-SPI_SCSn</text>
<text x="56.3" y="218.3">SDIO_CMD</text>
<text x="56.3" y="221.8">SDIO_CLK</text>
<text x="115" y="218.3">G-SPI_SDI</text>
<text x="115" y="221.8">G-SPI_CLK</text>
<text x="56.3" y="225.2">GND</text>
<text x="115" y="225.2">GND</text>
</g>
<g font-size="1.5" fill="#f00">
<text x="68.2" y="76.4">SLEEP_CLK</text>
<text x="229.4" y="83.3">SCLK</text>
<text x="195.3" y="88.5">SD_DATA_1</text>
<text x="195.3" y="91.9">SCLK</text>
<text x="195.3" y="95.4">ECSn</text>
<text x="229.4" y="95.4">ECSN</text>
<text x="127.6" y="129.9">SLEEP_CLK</text>
<text x="221.2" y="129.9">GPIO_6</text>
<text x="127.5" y="136.8">BT_PRIORITY</text>
<text x="127.5" y="133.4">GPIO_0</text>
<text x="221.2" y="133.4">GPIO_5</text>
<text x="221.2" y="136.8">SD_DATA_3</text>
<text x="98.1" y="143.7">PDN</text>
<text x="127.5" y="140.3">RESETn</text>
<text x="221.2" y="140.3">GPIO_2</text>
<text x="221.2" y="143.4">SD_CLK</text>
<text x="127.5" y="147.2">WL_ACTIVE</text>
<text x="221.2" y="147.2">GPIO_4</text>
<text x="127.5" y="150.6">BT_STATE</text>
<text x="221.2" y="150.6">GPIO_1</text>
<text x="202.3" y="184.7">SD_CMD</text>
<text x="202.3" y="188.6">SD_DATA_0</text>
<text x="202.3" y="192.1">SD_DATA_2</text>
<text x="202.3" y="195.5">IF_SEL_1</text>
<text x="202.3" y="199">IF_SEL_2</text>
<text x="222.5" y="199">IF_SEL_1</text>
<text x="28.8" y="204.2">SD_DATA_3</text>
<text x="28.8" y="207.6">SD_DATA_2</text>
<text x="85.8" y="207.6">SD_DATA_2</text>
<text x="86" y="204.2">SD_DATA_3</text>
<text x="28.8" y="211.1">SD_DATA_1</text>
<text x="28.8" y="214.5">SD_DATA_0</text>
<text x="85.8" y="211.1">SD_DATA_1</text>
<text x="85.8" y="214.5">SD_DATA_0</text>
<text x="222.5" y="211.1">IF_SEL_2</text>
<text x="28.8" y="218">SD_CMD</text>
<text x="28.8" y="221.4">SD_CLK</text>
<text x="85.8" y="218">SD_CMD</text>
<text x="85.8" y="221.4">SD_CLK</text>
</g>
<text font-size="1.5" fill="#00f" x="198.8" y="167.2">WM-G-MR-09</text>
<g font-size="1.2">
<text x="43" y="1.3">5</text>
<text x="125.2" y="1.3">4</text>
<text x="207.4" y="1.3">3</text>
<text x="289.6" y="1.3">2</text>
<text x="371.8" y="1.3">1</text>
<text x=".6" y="36.9">D</text>
<text x="413.4" y="36.9">D</text>
<text x=".6" y="105.2">C</text>
<text x="413.4" y="105.2">C</text>
<text x=".6" y="173.4">B</text>
<text x="413.4" y="173.4">B</text>
<text x=".6" y="241.6">A</text>
<text x="413.4" y="241.6">A</text>
<text x="43" y="275.9">5</text>
<text x="125.2" y="275.9">4</text>
<text x="207.4" y="275.9">3</text>
<text x="289.6" y="275.9">2</text>
<text x="371.8" y="275.9">1</text>
</g>
</svg>
